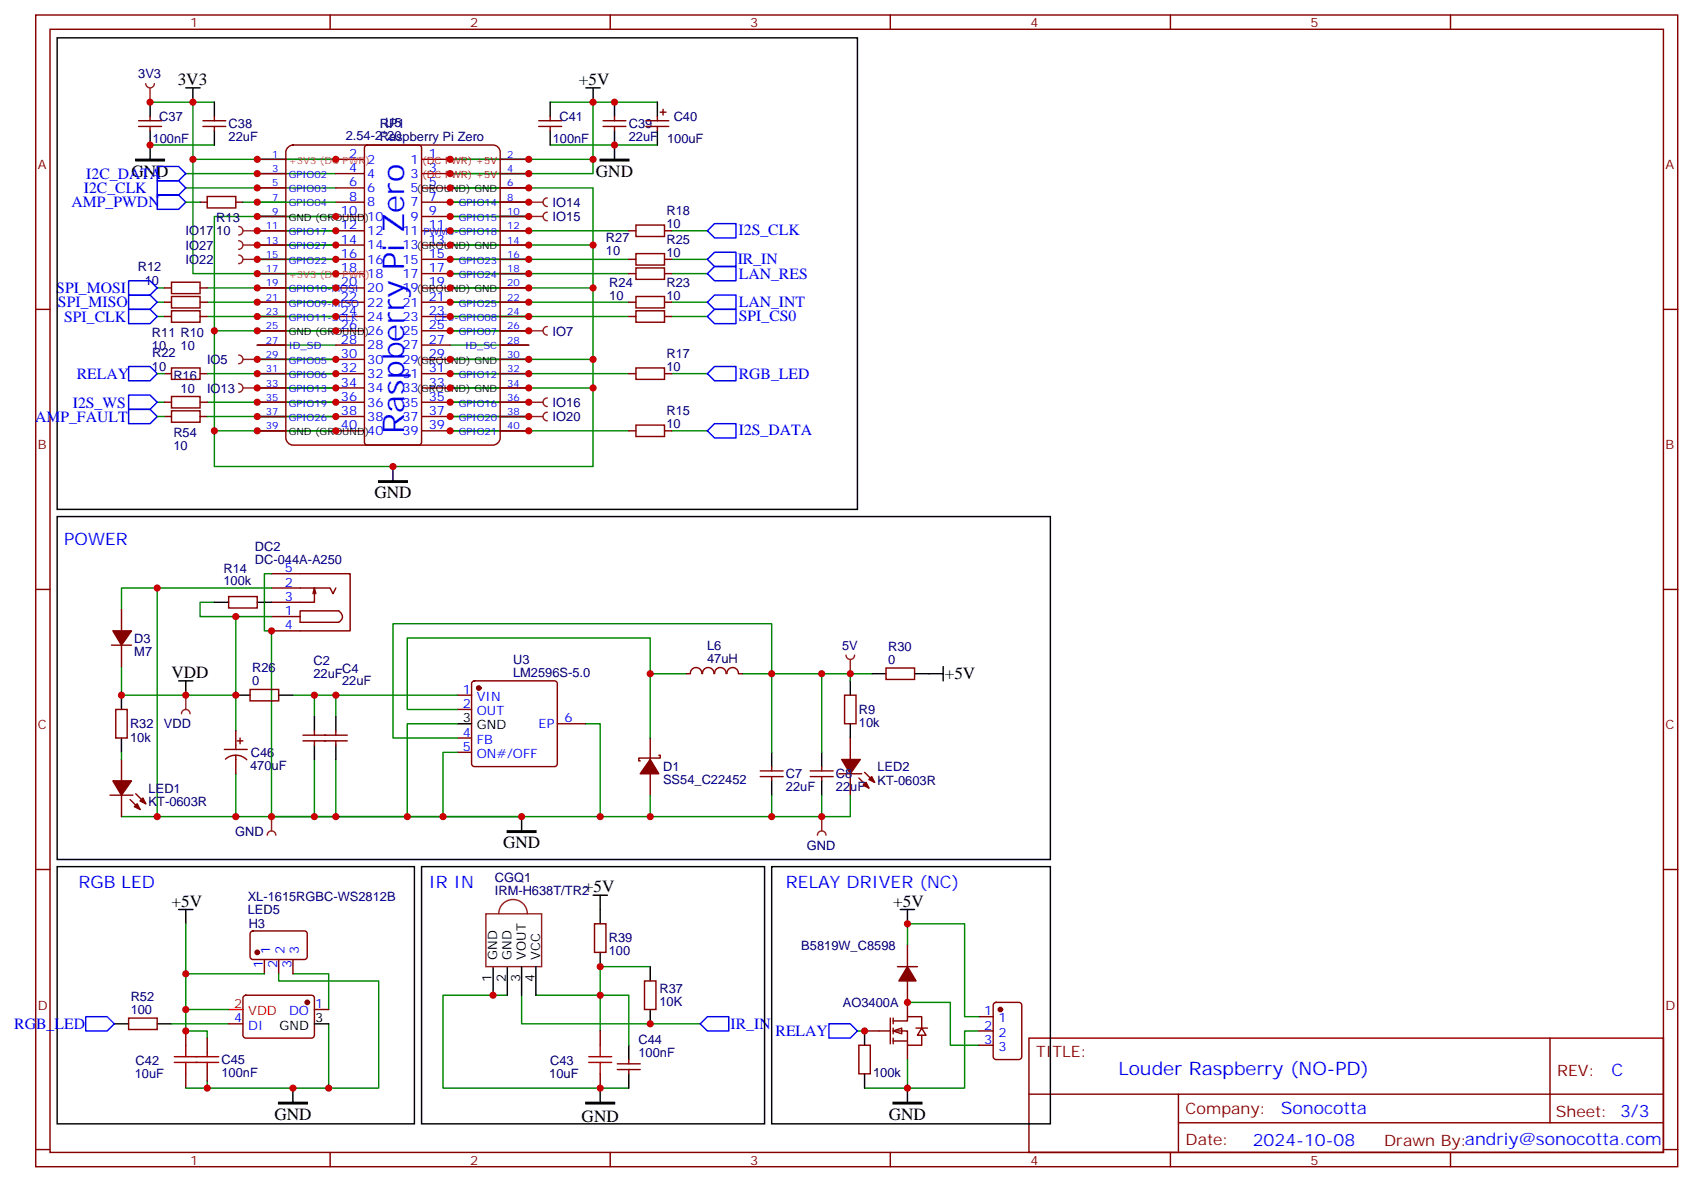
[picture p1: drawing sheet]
<svg xmlns="http://www.w3.org/2000/svg" width="418mm" height="292mm" viewBox="0 0 418 292" stroke-linecap="round" stroke-linejoin="round" font-family="sans-serif">
<g fill="none" stroke="#870000" stroke-width=".35">
<path d="M8.8 3.7h405.4v284.3h-405.4zM12.3 7.2h398.3v277.3h-398.3zM81.5 3.7v3.5M150.6 3.7v3.5M219.8 3.7v3.5M288.9 3.7v3.5M358.1 3.7v3.5M34.2 31.2h5.7M34.2 29.8h5.7M37 28.8v1M37 31.2v1.1M50.1 31.2h5.6"/>
<path d="M50.1 29.8h5.6M52.9 28.8v1M52.9 31.2v1.1M63.5 39.3h7.1M71.1 36.3l1.2-.5h49.4a1.76 1.76 0 0 1 1.8 1.8v70.5a1.89 1.89 0 0 1-1.8 1.8h-49.4a1.89 1.89 0 0 1-1.7-1.8v-70.5v-.5zM82.9 39.3h7.1M90.2 36l.5-.2h12.7a.71 .71 0 0 1 .7 .7v72.7a.76 .76 0 0 1-.7 .7h-12.7a.76 .76 0 0 1-.7-.7v-72.7zM104.1 39.3h7M123.5 39.3h7M133 31.2h5.6M133 29.8h5.6M135.8 28.8v1"/>
<path d="M135.8 31.2v1.1M148.9 31.2h5.6M148.9 29.8h5.6M151.7 28.8v1M151.7 31.2v1.1M159.5 31.2h5.6M159.5 29.8h5.6M162.3 28.8v1M162.3 31.2v1.1M163 27.7h1.4M163.7 27v1.4M63.5 57h7.1"/>
<path d="M63.5 53.4h7.1M63.5 49.9h7.1M63.5 46.4h7.1M63.5 42.9h7.1M82.9 57h7.1M82.9 53.4h7.1M82.9 49.9h7.1M82.9 46.4h7.1M82.9 42.9h7.1M104.1 57h7M104.1 53.4h7M104.1 49.9h7"/>
<path d="M104.1 46.4h7M104.1 42.9h7M123.5 57h7M123.5 53.4h7M123.5 49.9h7M123.5 46.4h7M123.5 42.9h7M155.2 57h1.8M157 55.6h7v2.8h-7zM164 57h1.8M8.8 76.4h3.5M40.6 78.1h1.7"/>
<path d="M40.6 74.6h1.7M40.6 71.1h1.7M42.3 76.7h7.1v2.9h-7.1zM42.3 73.2h7.1v2.8h-7.1zM42.3 69.7h7.1v2.8h-7.1zM49.4 78.1h1.8M49.4 74.6h1.8M49.4 71.1h1.8M63.5 78.1h7.1M63.5 74.6h7.1M63.5 71.1h7.1M63.5 67.6h7.1"/>
<path d="M63.5 64h7.1M63.5 60.5h7.1M82.9 78.1h7.1M82.9 74.6h7.1M82.9 71.1h7.1M82.9 67.6h7.1M82.9 64h7.1M82.9 60.5h7.1M104.1 78.1h7M104.1 74.6h7M104.1 71.1h7M104.1 67.6h7"/>
<path d="M104.1 64h7M104.1 60.5h7M123.5 78.1h7M123.5 74.6h7M123.5 71.1h7M123.5 67.6h7M123.5 64h7M123.5 60.5h7M155.2 78.1h1.8M155.2 74.6h1.8M155.2 67.6h1.8M155.2 64h1.8"/>
<path d="M157 76.7h7v2.9h-7zM157 73.2h7v2.8h-7zM157 66.1h7v2.9h-7zM157 62.6h7v2.8h-7zM164 78.1h1.8M164 74.6h1.8M164 67.6h1.8M164 64h1.8M410.6 76.4h3.6M40.6 99.3h1.7M42.3 97.9h7.1v2.8h-7.1zM49.4 99.3h1.8"/>
<path d="M63.5 99.3h7.1M63.5 95.8h7.1M63.5 92.3h7.1M63.5 88.7h7.1M63.5 85.2h7.1M63.5 81.7h7.1M82.9 99.3h7.1M82.9 95.8h7.1M82.9 92.3h7.1M82.9 88.7h7.1M82.9 85.2h7.1M82.9 81.7h7.1"/>
<path d="M104.1 99.3h7M104.1 95.8h7M104.1 92.3h7M104.1 88.7h7M104.1 85.2h7M104.1 81.7h7M123.5 99.3h7M123.5 95.8h7M123.5 92.3h7M123.5 88.7h7M123.5 85.2h7M123.5 81.7h7"/>
<path d="M155.2 92.3h1.8M157 90.8h7v2.9h-7zM164 92.3h1.8M63.5 106.4h7.1M63.5 102.8h7.1M82.9 106.4h7.1M82.9 102.8h7.1M104.1 106.4h7M104.1 102.8h7M123.5 106.4h7M123.5 102.8h7M155.2 106.4h1.8"/>
<path d="M157 105h7v2.8h-7zM164 106.4h1.8M8.8 145.5h3.5M410.6 145.5h3.6M8.8 214.7h3.5M410.6 214.7h3.6M62 230l.4-.2h12.7a.71 .71 0 0 1 .7 .7v5.7a.76 .76 0 0 1-.7 .7h-12.7a.76 .76 0 0 1-.7-.7v-5.7zM65.3 236.9v3.5M68.8 236.9v3.5M72.3 236.9v3.5M146.8 228.1h2.8v7h-2.8zM31.7 251.4h7.1v2.8h-7.1z"/>
<path d="M45.9 254.5v3.6M51.2 256.3v3.5M56.4 252.8h3.6M60.2 245.9l.5-.2h16.2a.71 .71 0 0 1 .7 .7v9.2a.76 .76 0 0 1-.7 .7h-16.2a.76 .76 0 0 1-.7-.7v-9.2zM77.6 249.2h3.5M148.2 254.5v3.6M159.1 242.2h2.8v7h-2.8zM254 256.3h156.6v28.2h-156.6zM382.6 256.3v20.9M45.9 265.1v3.5M51.2 263.3v3.6M148.2 265.1v3.5"/>
<path d="M152.4 262.6h5.6M152.4 264.1h5.6M155.2 261.6v1M155.2 264.1v1M254 270.1h156.5M290.9 277.2h119.6M290.9 270.1v14.2M8.8 283.8h3.5M81.5 284.5v3.5M150.6 284.5v3.5M219.8 284.5v3.5M288.9 284.5v3.5"/>
<path d="M358.1 284.5v3.5M410.6 283.8h3.6"/>
</g>
<g fill="none" stroke="#008700" stroke-width=".35">
<path d="M37 35.8h15.9M37 25.2h15.9M47.6 39.3v28.3h35.3h-19.4M47.6 25.2v14.1h35.3h-19.4M111.1 39.3h35.3M135.8 35.8h26.5M135.8 25.2h26.5M146.4 25.2v17.7h-35.3h19.4M45.9 42.9h37M45.9 46.4h37M63.5 53.4h19.4h-30v28.3h30h-19.4M63.5 57h19.4"/>
<path d="M111.1 49.9h19.4M111.1 53.4h19.4M111.1 57h44.1M130.5 46.4h-19.4h35.3v14.1M165.8 57h8.8M38.8 71.1h1.8M38.8 74.6h1.8M38.8 78.1h1.8M51.2 71.1h31.7M51.2 74.6h31.7M51.2 78.1h31.7M63.5 60.5h19.4"/>
<path d="M63.5 64h19.4M111.1 64h44.1M111.1 67.6h44.1M111.1 74.6h44.1M111.1 78.1h44.1M130.5 60.5h-19.4h35.3v10.6M130.5 71.1h-19.4h35.3v17.6M165.8 64h8.8M165.8 67.6h8.8M165.8 74.6h8.8M165.8 78.1h8.8M38.8 99.3h1.8"/>
<path d="M51.2 99.3h31.7M52.9 81.7v24.7h30h-19.4M63.5 85.2h19.4M63.5 88.7h19.4M63.5 92.3h19.4M63.5 95.8h19.4M111.1 81.7h19.4M111.1 85.2h19.4M111.1 92.3h44.1M111.1 99.3h19.4M130.5 88.7h-19.4h35.3v7.1M130.5 95.8h-19.4h35.3v19.4h-93.5v-8.8"/>
<path d="M165.8 92.3h8.8M63.5 102.8h19.4M111.1 102.8h19.4M111.1 106.4h44.1M165.8 106.4h8.8M45.9 228.1v12.3h19.4M160.5 238.7h-12.3v15.8M42.3 252.8h14.1M45.9 240.4v14.1h5.3v1.8M45.9 249.2h10.5M68.8 240.4v1.8h24.7v26.4h-47.6M72.3 240.4h8.8v8.8"/>
<path d="M81.1 252.8v15.8M125.2 245.7h-15.8v22.9h45.8M128.8 245.7v7.1h44.1M132.3 245.7h22.9v12.4M51.2 266.9v1.7"/>
</g>
<path d="M33.5 39.3h7.1v.4h-7.1zM148.2 39.3h7v.4h-7zM93.5 118.7h7v.4h-7zM68.8 272.2h7v.3h-7zM144.6 272.2h7.1v.3h-7.1z" fill="#000" stroke="#000" stroke-width=".35"/>
<g fill="none" stroke="#000" stroke-width=".35">
<path d="M14.1 9.3h197.6v116.5h-197.6zM37 25.2v3.6M37 32.3v7M45.9 21.7h3.5M47.6 21.7v3.5M52.9 25.2v3.6M52.9 32.3v3.5M135.8 25.2v3.6M135.8 32.3v3.5M144.6 21.7h3.6M146.4 21.7v3.5M151.7 25.2v3.6"/>
<path d="M151.7 32.3v7M162.3 25.2v3.6M162.3 32.3v3.5M97 115.2v3.5M14.1 214h88.2v63.5h-88.2zM104.1 214h84.6v63.5h-84.6zM44.1 224.5h3.5M45.9 224.5v3.6M146.4 221h3.5M148.2 221v7.1M148.2 235.1v3.6M160.5 238.7v3.5"/>
<path d="M28.2 252.8h3.5M38.8 252.8h3.5M77.6 252.8h3.5M155.2 258.1v3.5M160.5 249.2v3.6M72.3 268.6v3.6M148.2 268.6v3.6M155.2 265.1v3.5"/>
</g>
<g fill="none" stroke="#00f" stroke-width=".35">
<path d="M38.8 48.2h5.3l1.8 1.7-1.8 1.8h-5.3zM38.8 44.6h5.3l1.8 1.8-1.8 1.8h-5.3zM38.8 41.1h5.3l1.8 1.8-1.8 1.7h-5.3zM174.6 57l1.8-1.8h5.3v3.5h-5.3zM31.7 69.3h5.3l1.8 1.8-1.8 1.7h-5.3zM31.7 76.4h5.3l1.8 1.7-1.8 1.8h-5.3zM31.7 72.8h5.3l1.8 1.8-1.8 1.8h-5.3zM174.6 64l1.8-1.7h5.3v3.5h-5.3zM174.6 78.1l1.8-1.7h5.3v3.5h-5.3zM174.6 67.6l1.8-1.8h5.3v3.5h-5.3zM174.6 74.6l1.8-1.8h5.3v3.6h-5.3zM31.7 97.5h5.3l1.8 1.8-1.8 1.8h-5.3z"/>
<path d="M174.6 92.3l1.8-1.8h5.3v3.5h-5.3zM174.6 106.4l1.8-1.8h5.3v3.5h-5.3zM21.2 251h5.3l1.7 1.8-1.7 1.7h-5.3zM172.9 252.8l1.7-1.8h5.3v3.5h-5.3z"/>
</g>
<path d="M45.9 258.1v2.8M51.2 259.8v1.1M148.2 258.1v2.8M43 262.3h11M43 260.9h11M45.9 262.3v2.8M51.2 262.3v1M145.3 262.3h5.7M145.3 260.9h5.7M148.2 262.3v2.8" fill="none" stroke="#a10000" stroke-width=".35"/>
<g fill="#870000" stroke="#870000" stroke-width=".35">
<circle cx="63.5" cy="235.1" r=".53"/>
<circle cx="75.8" cy="247.5" r=".53"/>
</g>
<path d="M56.4 249.2h3.6" fill="none" stroke="#f00" stroke-width=".35"/>
<g fill="#fff" stroke="#870000" stroke-width=".35">
<path d="M220.5 254.5l2.1-.7v1.4z"/>
<path d="M227.5 253.8l1.1 1.8h-2.1z"/>
</g>
<g fill="none" stroke="#870000" stroke-width=".35">
<path d="M49.4 49.9h1.8M51.2 48.5h7v2.8h-7zM58.2 49.9h1.8M40.6 92.3h1.7M42.3 90.8h7.1v2.9h-7.1zM49.4 92.3h1.8M40.6 102.8h1.7M42.3 101.4h7.1v2.8h-7.1zM49.4 102.8h1.8M221.5 238.7h5M224 233.4v5.3M212 258.1h2.8v7h-2.8z"/>
<path d="M213.4 254.5h6.4M219.8 251.4v6.3M220.5 252.1h3.5v-1.1h3.5v2.8M220.5 254.5h3.5v3.6h3.5v-2.5M220.5 257h3.5M220.5 251.4v1.4M220.5 253.8v1.4M220.5 256.3v1.4M224 242.2v8.8M224 258.1v3.5M226.1 253.8h2.9M241.7 254.5h3.5"/>
<path d="M241.7 251h3.5M241.7 258.1h3.5M245.4 247.7l.5-.2h5.6a.71 .71 0 0 1 .7 .7v12.7a.76 .76 0 0 1-.7 .7h-5.6a.76 .76 0 0 1-.7-.7v-12.7z"/>
</g>
<path d="M45.9 49.9h3.5M60 49.9h22.9M38.8 92.3h1.8M51.2 92.3h12.3M38.8 102.8h1.8M51.2 102.8h12.3M224 233.4v-5.3h14.1v22.9h3.6M211.7 254.5h1.7M224 247.5h10.6v10.6h7.1M241.7 254.5h-3.6v14.1h-14.1M213.4 268.6h10.6M224 261.6v7" fill="none" stroke="#008700" stroke-width=".35"/>
<path d="M190.5 214h68.8v63.5h-68.8zM222.2 224.5h3.6M224 224.5v3.6M213.4 254.5v3.6M213.4 265.1v3.5M224 268.6v3.6" fill="none" stroke="#000" stroke-width=".35"/>
<g fill="#870000" stroke="#870000" stroke-width=".35">
<path d="M224 238.7l2.1 3.5h-4.2z"/>
<circle cx="246.9" cy="249.2" r=".53"/>
</g>
<path d="M220.5 272.2h7v.3h-7z" fill="#000" stroke="#000" stroke-width=".35"/>
<path d="M31.7 90.5h5.3l1.8 1.8-1.8 1.7h-5.3zM31.7 101.1h5.3l1.8 1.7-1.8 1.8h-5.3zM204.6 252.8h5.3l1.8 1.7-1.8 1.8h-5.3z" fill="none" stroke="#00f" stroke-width=".35"/>
<path d="M58.9 94.7a1.06 1.06 0 0 1 1.1 1.1 1.06 1.06 0 0 1-1.1 1M60 95.8h3.5" fill="none" stroke="#8c2424" stroke-width=".35"/>
<circle cx="63.5" cy="95.8" r=".18" fill="#8c2424"/>
<path d="M58.9 63a1.06 1.06 0 0 1 1.1 1 1.06 1.06 0 0 1-1.1 1.1M60 64h3.5" fill="none" stroke="#8c2424" stroke-width=".35"/>
<circle cx="63.5" cy="64" r=".18" fill="#8c2424"/>
<path d="M58.9 59.4a1.06 1.06 0 0 1 1.1 1.1 1.06 1.06 0 0 1-1.1 1.1M60 60.5h3.5" fill="none" stroke="#8c2424" stroke-width=".35"/>
<circle cx="63.5" cy="60.5" r=".18" fill="#8c2424"/>
<path d="M58.9 55.9a1.06 1.06 0 0 1 1.1 1.1 1.06 1.06 0 0 1-1.1 1M60 57h3.5" fill="none" stroke="#8c2424" stroke-width=".35"/>
<circle cx="63.5" cy="57" r=".18" fill="#8c2424"/>
<path d="M130.5 102.8h3.6M135.1 101.8a1.06 1.06 0 0 0-1 1 1.06 1.06 0 0 0 1 1.1" fill="none" stroke="#8c2424" stroke-width=".35"/>
<circle cx="130.5" cy="102.8" r=".18" fill="#8c2424"/>
<path d="M130.5 81.7h3.6M135.1 80.6a1.06 1.06 0 0 0-1 1.1 1.06 1.06 0 0 0 1 1" fill="none" stroke="#8c2424" stroke-width=".35"/>
<circle cx="130.5" cy="81.7" r=".18" fill="#8c2424"/>
<path d="M121.7 238.7v7M125.2 238.7v7M128.8 238.7v7M132.3 238.7v7" fill="none" stroke="#000" stroke-width=".35"/>
<path d="M44.8 176.2a1.06 1.06 0 0 1 1.1-1 1.06 1.06 0 0 1 1 1M45.9 171.6v3.6M119.9 225.6h13.8v13.1h-13.8zM123.1 225.6a3.5 3.5 0 0 1 3.5-3.5 3.5 3.5 0 0 1 3.6 3.5" fill="none" stroke="#8c2424" stroke-width=".35"/>
<circle cx="45.9" cy="171.6" r=".18" fill="#8c2424"/>
<path d="M52.9 148.7h-3.5v3.5h8.8" fill="none" stroke="#008700" stroke-width=".35"/>
<path d="M67 141.6h19.4v14.2h-19.4M67 145.2h14.5l.7 1.4 .7-1.4M67 152.2h7.1M74.1 150.8l9.6 .1a1.6 1.6 0 0 1 .6 2.1l-.7 .6h-9.5zM77.6 145.2v3.5h-10.6M77.6 145.2l-.3 1.4M77.6 145.2l.4 1.4" fill="none" stroke="#870000" stroke-width=".35"/>
<path d="M66 206.2a1.06 1.06 0 0 1 1-1.1 1.06 1.06 0 0 1 1.1 1.1M67 201.6v3.5" fill="none" stroke="#8c2424" stroke-width=".35"/>
<circle cx="67" cy="201.6" r=".18" fill="#8c2424"/>
<g fill="none" stroke="#008700" stroke-width=".35">
<path d="M38.8 145.2h-8.8v5.3M67 145.2h-28.2v56.4h-8.8M67 152.2h-8.8v19.4M67 141.6h-1.7v14.2h1.7v45.8h61.8M30 164.6v7h28.2M58.2 171.6v8.8M72.3 171.6h40.6M77.6 171.6v5.3M82.9 171.6v5.3M112.9 178.7h-12.4v22.9M112.9 175.2h-12.4v-17.7h60v24.7M144.6 178.7h3.6v22.9h-19.4"/>
<path d="M202.8 166.3h-12.3v19.4M209.9 166.3h-7.1v19.4M215.2 166.3h-5.3v1.8M30 185.7v1.8M58.2 191v10.6M77.6 187.5v14.1M82.9 187.5v14.1M112.9 185.7h-3.5v15.9M160.5 196.3v5.3h-12.3M190.5 196.3v5.3h-30M202.8 196.3v5.3h-12.3M209.9 196.3v5.3h-7.1"/>
<path d="M38.8 201.6h90"/>
</g>
<g fill="none" stroke="#870000" stroke-width=".35">
<path d="M27.5 159.3h5M30 150.5v5.3M30 159.3v5.3M56.4 147.3h7.1v2.8h-7.1zM28.6 175.2h2.8v7h-2.8zM61.7 170.2h7.1v2.8h-7.1zM112.9 171.6h3.5M112.9 175.2h3.5M116.7 168.3l.4-.2h19.8a.71 .71 0 0 1 .7 .7v19.8a.76 .76 0 0 1-.7 .7h-19.8a.76 .76 0 0 1-.7-.7v-19.8zM137.6 178.7h7M208.5 171.6h2.8v7.1h-2.8zM218.7 164.9h7.1v2.8h-7.1z"/>
<path d="M27.2 196.3h5.6M30 187.5v5.3M30 196.3v5.3M32.1 197.4l2.5 2.4M33.5 196l2.5 2.4M55.4 185h5.6M55.7 187.4a3.8 3.8 0 0 1 5.2 .2M58.2 180.4v4.6M58.2 186.4v4.6M58.6 182.9h1.4M59.3 182.2v1.4M74.8 182.9h10.9"/>
<path d="M74.8 181.5h10.9M77.6 180.4v1.1M77.6 182.9v1.1M82.9 180.4v1.1M82.9 182.9v1.1M112.9 182.2h3.5M112.9 185.7h3.5M160.5 182.2v5.3M160.5 191v5.3M162.6 186.4h.4v.7h-5.3v.8h.3M187.7 191.7h5.6M187.7 190.3h5.6"/>
<path d="M190.5 189.3v1M190.5 191.7v1.1M200 191.7h5.7M200 190.3h5.7M202.8 189.3v1M202.8 191.7v1.1M207.1 191h5.6M209.9 182.2v5.3M209.9 191v5.3M212 192.1l2.5 2.5M213.4 190.7l2.5 2.4"/>
</g>
<g fill="#870000" stroke="#870000" stroke-width=".35">
<path d="M27.9 155.8h4.6l-2.5 3.5z"/>
<path d="M160.5 187.5l2.1 3.5h-4.6z"/>
<path d="M213.1 193.9l.7-.8 .7 1.5z"/>
<path d="M214.5 192.4l.7-.7 .7 1.4z"/>
<path d="M207.8 187.5h4.6l-2.5 3.5z"/>
<path d="M33.2 199.1l.7-.7 .7 1.4z"/>
<path d="M35.3 197l.7 1.4-1.4-.7z"/>
<path d="M27.9 192.8h4.6l-2.5 3.5z"/>
<circle cx="118.2" cy="169.9" r=".53"/>
</g>
<g fill="none" stroke="#000" stroke-width=".35">
<path d="M14.1 127.5h245.2v84.7h-245.2zM52.9 148.7h3.5M63.5 148.7h3.5M30 171.6v3.6M44.1 168.1h3.5M45.9 168.1v3.5M58.2 171.6h3.5M68.8 171.6h3.5M77.6 176.9v3.5M82.9 176.9v3.5M112.9 178.7h3.5M209.9 168.1v3.5"/>
<path d="M209.9 178.7v3.5M215.2 166.3h3.5M225.8 166.3h7M232.8 164.6v3.5M30 182.2v3.5M77.6 184v3.5M82.9 184v3.5M190.5 185.7v3.6M190.5 192.8v3.5M202.8 185.7v3.6M202.8 192.8v3.5M128.8 201.6v3.5"/>
</g>
<path d="M125.2 205.1h7.1v.4h-7.1z" fill="#000" stroke="#000" stroke-width=".35"/>
<path d="M208.8 161.7a1.06 1.06 0 0 0 1.1 1.1 1.06 1.06 0 0 0 1.1-1.1M209.9 162.8v3.5" fill="none" stroke="#8c2424" stroke-width=".35"/>
<circle cx="209.9" cy="166.3" r=".18" fill="#8c2424"/>
<path d="M201.8 206.2a1.06 1.06 0 0 1 1-1.1 1.06 1.06 0 0 1 1.1 1.1M202.8 201.6v3.5" fill="none" stroke="#8c2424" stroke-width=".35"/>
<circle cx="202.8" cy="201.6" r=".18" fill="#8c2424"/>
<path d="M169.3 166.3h1.1M170.4 166.3a1.41 1.41 0 0 1 1.4-1.5 1.41 1.41 0 0 1 1.4 1.5M173.4 166.3a1.41 1.41 0 0 1 1.4-1.5 1.41 1.41 0 0 1 1.4 1.5M176.4 166.3a1.41 1.41 0 0 1 1.4-1.5 1.41 1.41 0 0 1 1.4 1.5M179.5 166.3a1.41 1.41 0 0 1 1.4-1.5 1.41 1.41 0 0 1 1.4 1.5M182.4 166.3h1" fill="none" stroke="#870000" stroke-width=".35"/>
<path d="M160.5 166.3h8.8M183.4 166.3h7.1v-12.3h-93.5v28.2h15.9" fill="none" stroke="#008700" stroke-width=".35"/>
<path d="M36 20.6a1.06 1.06 0 0 0 1 1.1 1.06 1.06 0 0 0 1.1-1.1M37 21.7v3.5" fill="none" stroke="#8c2424" stroke-width=".35"/>
<circle cx="37" cy="25.2" r=".18" fill="#8c2424"/>
<path d="M130.5 99.3h3.6M135.1 98.2a1.06 1.06 0 0 0-1 1.1 1.06 1.06 0 0 0 1 1.1" fill="none" stroke="#8c2424" stroke-width=".35"/>
<circle cx="130.5" cy="99.3" r=".18" fill="#8c2424"/>
<path d="M130.5 49.9h3.6M135.1 48.9a1.06 1.06 0 0 0-1 1 1.06 1.06 0 0 0 1 1.1" fill="none" stroke="#8c2424" stroke-width=".35"/>
<circle cx="130.5" cy="49.9" r=".18" fill="#8c2424"/>
<path d="M130.5 53.4h3.6M135.1 52.4a1.06 1.06 0 0 0-1 1 1.06 1.06 0 0 0 1 1.1" fill="none" stroke="#8c2424" stroke-width=".35"/>
<circle cx="130.5" cy="53.4" r=".18" fill="#8c2424"/>
<path d="M58.9 87.7a1.06 1.06 0 0 1 1.1 1 1.06 1.06 0 0 1-1.1 1.1M60 88.7h3.5" fill="none" stroke="#8c2424" stroke-width=".35"/>
<circle cx="63.5" cy="88.7" r=".18" fill="#8c2424"/>
<g fill="#c00">
<circle cx="111.1" cy="39.3" r=".88"/>
<circle cx="111.1" cy="42.9" r=".88"/>
<circle cx="111.1" cy="46.4" r=".88"/>
<circle cx="111.1" cy="49.9" r=".88"/>
<circle cx="111.1" cy="53.4" r=".88"/>
<circle cx="111.1" cy="57" r=".88"/>
<circle cx="111.1" cy="60.5" r=".88"/>
<circle cx="111.1" cy="64" r=".88"/>
<circle cx="111.1" cy="67.6" r=".88"/>
<circle cx="111.1" cy="71.1" r=".88"/>
<circle cx="111.1" cy="74.6" r=".88"/>
<circle cx="111.1" cy="78.1" r=".88"/>
<circle cx="111.1" cy="81.7" r=".88"/>
<circle cx="111.1" cy="88.7" r=".88"/>
<circle cx="111.1" cy="92.3" r=".88"/>
<circle cx="111.1" cy="95.8" r=".88"/>
<circle cx="111.1" cy="99.3" r=".88"/>
<circle cx="111.1" cy="102.8" r=".88"/>
<circle cx="111.1" cy="106.4" r=".88"/>
<circle cx="82.9" cy="39.3" r=".88"/>
<circle cx="82.9" cy="57" r=".88"/>
<circle cx="82.9" cy="60.5" r=".88"/>
<circle cx="82.9" cy="64" r=".88"/>
<circle cx="82.9" cy="67.6" r=".88"/>
<circle cx="82.9" cy="71.1" r=".88"/>
<circle cx="82.9" cy="74.6" r=".88"/>
<circle cx="82.9" cy="78.1" r=".88"/>
<circle cx="82.9" cy="53.4" r=".88"/>
<circle cx="82.9" cy="81.7" r=".88"/>
<circle cx="82.9" cy="88.7" r=".88"/>
<circle cx="82.9" cy="92.3" r=".88"/>
<circle cx="82.9" cy="95.8" r=".88"/>
<circle cx="82.9" cy="99.3" r=".88"/>
<circle cx="82.9" cy="102.8" r=".88"/>
<circle cx="82.9" cy="106.4" r=".88"/>
<circle cx="130.5" cy="39.3" r=".88"/>
<circle cx="130.5" cy="42.9" r=".88"/>
<circle cx="130.5" cy="46.4" r=".88"/>
<circle cx="130.5" cy="49.9" r=".88"/>
<circle cx="130.5" cy="53.4" r=".88"/>
<circle cx="130.5" cy="57" r=".88"/>
<circle cx="130.5" cy="60.5" r=".88"/>
<circle cx="130.5" cy="64" r=".88"/>
<circle cx="130.5" cy="67.6" r=".88"/>
<circle cx="130.5" cy="71.1" r=".88"/>
<circle cx="130.5" cy="74.6" r=".88"/>
<circle cx="130.5" cy="78.1" r=".88"/>
<circle cx="130.5" cy="81.7" r=".88"/>
<circle cx="130.5" cy="88.7" r=".88"/>
<circle cx="130.5" cy="92.3" r=".88"/>
<circle cx="130.5" cy="95.8" r=".88"/>
<circle cx="130.5" cy="99.3" r=".88"/>
<circle cx="130.5" cy="102.8" r=".88"/>
<circle cx="130.5" cy="106.4" r=".88"/>
<circle cx="63.5" cy="39.3" r=".88"/>
<circle cx="63.5" cy="53.4" r=".88"/>
<circle cx="63.5" cy="57" r=".88"/>
<circle cx="63.5" cy="60.5" r=".88"/>
<circle cx="63.5" cy="64" r=".88"/>
<circle cx="63.5" cy="67.6" r=".88"/>
<circle cx="63.5" cy="71.1" r=".88"/>
<circle cx="63.5" cy="74.6" r=".88"/>
<circle cx="63.5" cy="78.1" r=".88"/>
<circle cx="63.5" cy="81.7" r=".88"/>
<circle cx="63.5" cy="88.7" r=".88"/>
<circle cx="63.5" cy="92.3" r=".88"/>
<circle cx="63.5" cy="95.8" r=".88"/>
<circle cx="63.5" cy="99.3" r=".88"/>
<circle cx="63.5" cy="102.8" r=".88"/>
<circle cx="63.5" cy="106.4" r=".88"/>
<circle cx="37" cy="35.8" r=".88"/>
<circle cx="47.6" cy="25.2" r=".88"/>
<circle cx="151.7" cy="25.2" r=".88"/>
<circle cx="151.7" cy="35.8" r=".88"/>
<circle cx="146.4" cy="25.2" r=".88"/>
<circle cx="146.4" cy="39.3" r=".88"/>
<circle cx="47.6" cy="39.3" r=".88"/>
<circle cx="146.4" cy="60.5" r=".88"/>
<circle cx="146.4" cy="71.1" r=".88"/>
<circle cx="146.4" cy="88.7" r=".88"/>
<circle cx="146.4" cy="95.8" r=".88"/>
<circle cx="52.9" cy="106.4" r=".88"/>
<circle cx="52.9" cy="81.7" r=".88"/>
<circle cx="81.1" cy="268.6" r=".88"/>
<circle cx="45.9" cy="254.5" r=".88"/>
<circle cx="45.9" cy="249.2" r=".88"/>
<circle cx="45.9" cy="240.4" r=".88"/>
<circle cx="51.2" cy="268.6" r=".88"/>
<circle cx="72.3" cy="268.6" r=".88"/>
<circle cx="148.2" cy="268.6" r=".88"/>
<circle cx="148.2" cy="238.7" r=".88"/>
<circle cx="160.5" cy="252.8" r=".88"/>
<circle cx="148.2" cy="245.7" r=".88"/>
<circle cx="213.4" cy="254.5" r=".88"/>
<circle cx="224" cy="247.5" r=".88"/>
<circle cx="224" cy="228.1" r=".88"/>
<circle cx="224" cy="268.6" r=".88"/>
<circle cx="97" cy="115.2" r=".88"/>
<circle cx="63.5" cy="49.9" r=".88"/>
<circle cx="63.5" cy="42.9" r=".88"/>
<circle cx="63.5" cy="46.4" r=".88"/>
<circle cx="121.7" cy="245.7" r=".88"/>
<circle cx="67" cy="155.8" r=".88"/>
<circle cx="38.8" cy="145.2" r=".88"/>
<circle cx="58.2" cy="201.6" r=".88"/>
<circle cx="45.9" cy="171.6" r=".88"/>
<circle cx="67" cy="201.6" r=".88"/>
<circle cx="82.9" cy="171.6" r=".88"/>
<circle cx="77.6" cy="201.6" r=".88"/>
<circle cx="82.9" cy="201.6" r=".88"/>
<circle cx="148.2" cy="201.6" r=".88"/>
<circle cx="128.8" cy="201.6" r=".88"/>
<circle cx="109.4" cy="201.6" r=".88"/>
<circle cx="100.5" cy="201.6" r=".88"/>
<circle cx="160.5" cy="201.6" r=".88"/>
<circle cx="190.5" cy="201.6" r=".88"/>
<circle cx="202.8" cy="201.6" r=".88"/>
<circle cx="209.9" cy="166.3" r=".88"/>
<circle cx="202.8" cy="166.3" r=".88"/>
<circle cx="58.2" cy="171.6" r=".88"/>
<circle cx="58.2" cy="152.2" r=".88"/>
<circle cx="77.6" cy="171.6" r=".88"/>
<circle cx="30" cy="171.6" r=".88"/>
<circle cx="38.8" cy="201.6" r=".88"/>
<circle cx="160.5" cy="166.3" r=".88"/>
<circle cx="190.5" cy="166.3" r=".88"/>
<circle cx="37" cy="25.2" r=".88"/>
</g>
<text font-size="7.4" fill="#00f" x="99.8" y="107.1" transform="rotate(-90 99.8 107.1)">Raspberry Pi Zero</text>
<text font-size="4.6" fill="#00f" x="276.1" y="265.3">Louder Raspberry (NO-PD)</text>
<g font-size="4.2">
<text x="43.9" y="21">3V3</text>
<text x="142.9" y="21">+5V</text>
<text x="32.5" y="43.7">GND</text>
<text x="147.1" y="43.7">GND</text>
<text x="92.4" y="123">GND</text>
<text x="42.3" y="167.4">VDD</text>
<text x="233.2" y="167.7">+5V</text>
<text x="124.2" y="209.4">GND</text>
<text x="144.2" y="220.3">+5V</text>
<text x="42.3" y="223.8">+5V</text>
<text x="220.5" y="223.8">+5V</text>
<text x="67.7" y="276.5">GND</text>
<text x="143.6" y="277.1">GND</text>
<text x="219.4" y="276.6">GND</text>
</g>
<g font-size="4.2" fill="#00f">
<text x="15.9" y="134.6">POWER</text>
<text x="19.4" y="219.3">RGB LED</text>
<text x="105.8" y="219.3">IR IN</text>
<text x="194" y="219.3">RELAY DRIVER (NC)</text>
<text x="397.8" y="265.6">C</text>
<text x="316.2" y="275.1">Sonocotta</text>
<text x="309.3" y="282.9">2024-10-08</text>
</g>
<g font-size="3.9" fill="#00f">
<text x="20.7" y="47.6">I2C_CLK</text>
<text x="21.3" y="44.1">I2C_DATA</text>
<text x="17.6" y="51.1">AMP_PWDN</text>
<text x="182.3" y="58.1">I2S_CLK</text>
<text x="182.1" y="65.3">IR_IN</text>
<text x="182.4" y="68.8">LAN_RES</text>
<text x="13.9" y="72.4">SPI_MOSI</text>
<text x="14.3" y="75.9">SPI_MISO</text>
<text x="182.4" y="75.9">LAN_INT</text>
<text x="15.8" y="79.4">SPI_CLK</text>
<text x="182.4" y="79.4">SPI_CS0</text>
<text x="18.9" y="93.6">RELAY</text>
<text x="182.4" y="93.5">RGB_LED</text>
<text x="18" y="100.7">I2S_WS</text>
<text x="8.7" y="104.1">AMP_FAULT</text>
<text x="182.4" y="107.4">I2S_DATA</text>
<text x="3.5" y="254">RGB_LED</text>
<text x="180.3" y="254">IR_IN</text>
<text x="191.4" y="255.7">RELAY</text>
</g>
<g font-size="3.9" fill="#800">
<text x="255.8" y="260.9">TITLE:</text>
<text x="384.4" y="265.6">REV:</text>
<text x="292.7" y="275.1">Company:</text>
<text x="384" y="275.7">Sheet: 3/3</text>
<text x="292.7" y="282.8">Date:</text>
<text x="341.7" y="282.8">Drawn By:andriy@sonocotta.com</text>
</g>
<g font-size="3.2" fill="#800">
<text x="46.9" y="6.7">1</text>
<text x="116.1" y="6.7">2</text>
<text x="185.2" y="6.7">3</text>
<text x="254.4" y="6.7">4</text>
<text x="323.5" y="6.7">5</text>
<text x="9.3" y="41.8">A</text>
<text x="411.2" y="41.8">A</text>
<text x="9.3" y="110.9">B</text>
<text x="411.2" y="110.9">B</text>
<text x="9.3" y="180.1">C</text>
<text x="411.2" y="180.1">C</text>
<text x="9.3" y="249.2">D</text>
<text x="411.2" y="249.2">D</text>
<text x="46.9" y="287.5">1</text>
<text x="116.1" y="287.5">2</text>
<text x="185.2" y="287.5">3</text>
<text x="254.4" y="287.5">4</text>
<text x="323.5" y="287.5">5</text>
</g>
<g font-size="3.2" fill="#000080">
<text x="34.1" y="19.3">3V3</text>
<text x="39.3" y="29.9">C37</text>
<text x="138.1" y="29.9">C41</text>
<text x="166.3" y="29.9">C40</text>
<text x="37.7" y="35.2">100nF</text>
<text x="56.4" y="34.9">22uF</text>
<text x="56.4" y="31.7">C38</text>
<text x="85.4" y="34.6">2.54-2*20</text>
<text x="93.8" y="34.7">Raspberry Pi Zero</text>
<text x="93.8" y="31.6">RP1</text>
<text x="95.1" y="31.4">U5</text>
<text x="136.4" y="35.2">100nF</text>
<text x="155.2" y="34.9">22uF</text>
<text x="155.2" y="31.7">C39</text>
<text x="164.7" y="35.2">100uF</text>
<text x="136.4" y="51.1">IO14</text>
<text x="164.5" y="53.1">R18</text>
<text x="45.8" y="58.1">IO17</text>
<text x="53.4" y="58.1">10</text>
<text x="53.4" y="54.9">R13</text>
<text x="136.4" y="54.6">IO15</text>
<text x="149.6" y="59.9">R27</text>
<text x="164.5" y="56.3">10</text>
<text x="45.8" y="65.2">IO22</text>
<text x="45.8" y="61.6">IO27</text>
<text x="149.6" y="63">10</text>
<text x="164.5" y="63.4">10</text>
<text x="164.5" y="60.2">R25</text>
<text x="34" y="66.9">R12</text>
<text x="35.7" y="70.4">10</text>
<text x="150.4" y="70.8">R24</text>
<text x="164.5" y="70.8">R23</text>
<text x="150.4" y="74">10</text>
<text x="164.5" y="74">10</text>
<text x="37.5" y="83.1">R11 R10</text>
<text x="136.4" y="82.8">IO7</text>
<text x="37.5" y="86.3">10</text>
<text x="37.5" y="88.1">R22</text>
<text x="44.6" y="86.3">10</text>
<text x="51.1" y="89.9">IO5</text>
<text x="164.5" y="88.4">R17</text>
<text x="37.5" y="91.6">10</text>
<text x="42.8" y="93.7">R16</text>
<text x="164.5" y="91.6">10</text>
<text x="44.6" y="96.9">10</text>
<text x="51.1" y="96.9">IO13</text>
<text x="136.4" y="100.5">IO16</text>
<text x="42.8" y="107.9">R54</text>
<text x="136.4" y="104">IO20</text>
<text x="164.5" y="105.7">10</text>
<text x="164.5" y="102.5">R15</text>
<text x="42.8" y="111">10</text>
<text x="62.9" y="136.1">DC2</text>
<text x="55.2" y="141.4">R14</text>
<text x="62.9" y="139.2">DC-044A-A250</text>
<text x="55.2" y="144.5">100k</text>
<text x="33.2" y="161.9">M7</text>
<text x="33.2" y="158.7">D3</text>
<text x="174.6" y="160.4">L6</text>
<text x="207.9" y="160.4">5V</text>
<text x="219.2" y="160.6">R30</text>
<text x="62.2" y="166">R26</text>
<text x="77.4" y="167.5">22uF</text>
<text x="77.4" y="164.3">C2</text>
<text x="84.4" y="166">C4</text>
<text x="126.7" y="167">LM2596S-5.0</text>
<text x="126.7" y="163.9">U3</text>
<text x="174.6" y="163.7">47uH</text>
<text x="219.2" y="163.9">0</text>
<text x="62.2" y="169.2">0</text>
<text x="84.4" y="169.2">22uF</text>
<text x="32.1" y="179.8">R32</text>
<text x="40.4" y="179.8">VDD</text>
<text x="212" y="179.6">10k</text>
<text x="212" y="176.3">R9</text>
<text x="32.1" y="183.1">10k</text>
<text x="61.7" y="190.1">470uF</text>
<text x="61.9" y="186.8">C46</text>
<text x="163.7" y="190.5">D1</text>
<text x="216.6" y="190.4">LED2</text>
<text x="36.7" y="195.7">LED1</text>
<text x="163.7" y="193.6">SS54_C22452</text>
<text x="194" y="195.4">22uF</text>
<text x="194" y="192.2">C7</text>
<text x="206.4" y="195.4">22uF</text>
<text x="206.4" y="192.2">C8</text>
<text x="216.6" y="193.7">KT-0603R</text>
<text x="36.7" y="199">KT-0603R</text>
<text x="58.1" y="206.3">GND</text>
<text x="199.2" y="209.8">GND</text>
<text x="122.2" y="221">IRM-H638T/TR2</text>
<text x="122.2" y="217.9">CGQ1</text>
<text x="61.2" y="222.5">XL-1615RGBC-WS2812B</text>
<text x="61.2" y="225.7">LED5</text>
<text x="61.4" y="229.2">H3</text>
<text x="150.3" y="232.7">R39</text>
<text x="150.3" y="235.8">100</text>
<text x="197.8" y="234.5">B5819W_C8598</text>
<text x="162.8" y="245.1">R37</text>
<text x="32.3" y="250.3">100</text>
<text x="32.3" y="247.1">R52</text>
<text x="162.8" y="248.3">10K</text>
<text x="208.1" y="248.6">AO3400A</text>
<text x="157.6" y="257.7">C44</text>
<text x="33.5" y="263">C42</text>
<text x="54.7" y="262.7">C45</text>
<text x="135.8" y="263">C43</text>
<text x="157.6" y="261">100nF</text>
<text x="33.3" y="266.3">10uF</text>
<text x="54.7" y="265.9">100nF</text>
<text x="135.6" y="266.3">10uF</text>
<text x="215.5" y="265.9">100k</text>
</g>
<g font-size="3.2" fill="#00f">
<text x="86.2" y="39">2</text>
<text x="90.7" y="40.4">2</text>
<text x="101.3" y="40.4">1</text>
<text x="105.8" y="39">1</text>
<text x="86.2" y="46">6</text>
<text x="86.2" y="42.5">4</text>
<text x="90.7" y="47.4">6</text>
<text x="90.7" y="43.9">4</text>
<text x="101.3" y="47.4">5</text>
<text x="101.3" y="43.9">3</text>
<text x="105.8" y="46">5</text>
<text x="105.8" y="42.5">3</text>
<text x="84.2" y="53.1">10</text>
<text x="86.2" y="49.6">8</text>
<text x="90.7" y="51">8</text>
<text x="101.3" y="51">7</text>
<text x="105.8" y="53.1">9</text>
<text x="105.8" y="49.6">7</text>
<text x="84.2" y="56.6">12</text>
<text x="90.7" y="58">12</text>
<text x="90.7" y="54.5">10</text>
<text x="99.3" y="58">11</text>
<text x="101.3" y="54.5">9</text>
<text x="105.8" y="56.6">11</text>
<text x="84.2" y="63.7">16</text>
<text x="84.2" y="60.1">14</text>
<text x="90.7" y="65.1">16</text>
<text x="90.7" y="61.6">14</text>
<text x="99.3" y="65.1">15</text>
<text x="99.3" y="61.6">13</text>
<text x="105.8" y="63.7">15</text>
<text x="105.8" y="60.1">13</text>
<text x="84.2" y="70.7">20</text>
<text x="84.2" y="67.2">18</text>
<text x="90.7" y="68.6">18</text>
<text x="99.3" y="68.6">17</text>
<text x="105.8" y="70.7">19</text>
<text x="105.8" y="67.2">17</text>
<text x="84.2" y="77.8">24</text>
<text x="84.2" y="74.3">22</text>
<text x="90.7" y="75.7">22</text>
<text x="90.7" y="72.1">20</text>
<text x="99.3" y="75.7">21</text>
<text x="99.3" y="72.1">19</text>
<text x="105.8" y="77.8">23</text>
<text x="105.8" y="74.3">21</text>
<text x="84.2" y="81.3">26</text>
<text x="90.7" y="82.7">26</text>
<text x="90.7" y="79.2">24</text>
<text x="99.3" y="82.7">25</text>
<text x="99.3" y="79.2">23</text>
<text x="105.8" y="81.3">25</text>
<text x="84.2" y="88.4">30</text>
<text x="84.2" y="84.8">28</text>
<text x="90.7" y="89.8">30</text>
<text x="90.7" y="86.3">28</text>
<text x="99.3" y="89.8">29</text>
<text x="99.3" y="86.3">27</text>
<text x="105.8" y="88.4">29</text>
<text x="105.8" y="84.8">27</text>
<text x="84.2" y="95.4">34</text>
<text x="84.2" y="91.9">32</text>
<text x="90.7" y="93.3">32</text>
<text x="99.3" y="93.3">31</text>
<text x="105.8" y="95.4">33</text>
<text x="105.8" y="91.9">31</text>
<text x="84.2" y="99">36</text>
<text x="90.7" y="100.4">36</text>
<text x="90.7" y="96.8">34</text>
<text x="99.3" y="100.4">35</text>
<text x="99.3" y="96.8">33</text>
<text x="105.8" y="99">35</text>
<text x="84.2" y="106">40</text>
<text x="84.2" y="102.5">38</text>
<text x="90.7" y="107.4">40</text>
<text x="90.7" y="103.9">38</text>
<text x="99.3" y="107.4">39</text>
<text x="99.3" y="103.9">37</text>
<text x="105.8" y="106">39</text>
<text x="105.8" y="102.5">37</text>
<text x="70.3" y="141.3">5</text>
<text x="70.3" y="148.3">3</text>
<text x="70.3" y="144.8">2</text>
<text x="70.3" y="155.4">4</text>
<text x="70.3" y="151.9">1</text>
<text x="114.2" y="171.3">1</text>
<text x="117.7" y="173">VIN</text>
<text x="114.2" y="174.8">2</text>
<text x="117.7" y="176.6">OUT</text>
<text x="133" y="179.7">EP</text>
<text x="139.3" y="178.3">6</text>
<text x="114.2" y="181.9">4</text>
<text x="114.2" y="185.4">5</text>
<text x="117.7" y="183.6">FB</text>
<text x="117.7" y="187.1">ON#/OFF</text>
<text x="64.9" y="239.1" transform="rotate(-90 64.9 239.1)">1</text>
<text x="66.7" y="235.6" transform="rotate(-90 66.7 235.6)">1</text>
<text x="68.4" y="239.1" transform="rotate(-90 68.4 239.1)">2</text>
<text x="70.2" y="235.6" transform="rotate(-90 70.2 235.6)">2</text>
<text x="72" y="239.1" transform="rotate(-90 72 239.1)">3</text>
<text x="73.7" y="235.6" transform="rotate(-90 73.7 235.6)">3</text>
<text x="71.4" y="250.6">DO</text>
<text x="77.8" y="248.9">1</text>
<text x="243" y="250.6">1</text>
<text x="57.8" y="252.4">4</text>
<text x="61.3" y="254.2">DI</text>
<text x="243" y="254.2">2</text>
<text x="243" y="257.7">3</text>
<text x="246.5" y="252.4">1</text>
<text x="246.5" y="255.9">2</text>
<text x="246.5" y="259.5">3</text>
</g>
<g font-size="3.2">
<text x="114.2" y="178.3">3</text>
<text x="117.7" y="180.1">GND</text>
<text x="122.8" y="236.9" transform="rotate(-90 122.8 236.9)">GND</text>
<text x="126.3" y="236.9" transform="rotate(-90 126.3 236.9)">GND</text>
<text x="129.8" y="236.9" transform="rotate(-90 129.8 236.9)">VOUT</text>
<text x="133.3" y="236.9" transform="rotate(-90 133.3 236.9)">VCC</text>
<text x="121.4" y="242.4" transform="rotate(-90 121.4 242.4)">1</text>
<text x="124.9" y="242.4" transform="rotate(-90 124.9 242.4)">2</text>
<text x="128.4" y="242.4" transform="rotate(-90 128.4 242.4)">3</text>
<text x="131.9" y="242.4" transform="rotate(-90 131.9 242.4)">4</text>
<text x="69" y="254.2">GND</text>
<text x="77.8" y="252.4">3</text>
</g>
<g font-size="3.2" fill="#f00">
<text x="57.8" y="248.9">2</text>
<text x="61.3" y="250.6">VDD</text>
</g>
<g font-size="2.5" fill="#00f">
<text x="67.2" y="39">1</text>
<text x="125.2" y="39">2</text>
<text x="67.2" y="42.5">3</text>
<text x="67.2" y="46">5</text>
<text x="71.3" y="43.9">GPIO02</text>
<text x="71.3" y="47.4">GPIO03</text>
<text x="125.2" y="42.5">4</text>
<text x="125.2" y="46">6</text>
<text x="67.2" y="49.6">7</text>
<text x="67.2" y="53.1">9</text>
<text x="71.3" y="51">GPIO04</text>
<text x="113.2" y="51">GPIO14</text>
<text x="125.2" y="49.6">8</text>
<text x="125.2" y="53.1">10</text>
<text x="65.7" y="56.6">11</text>
<text x="71.3" y="58">GPIO17</text>
<text x="104.5" y="58">PWM0-GPIO18</text>
<text x="113.2" y="54.5">GPIO15</text>
<text x="125.2" y="56.6">12</text>
<text x="65.7" y="60.1">13</text>
<text x="65.7" y="63.7">15</text>
<text x="71.3" y="61.6">GPIO27</text>
<text x="71.3" y="65.1">GPIO22</text>
<text x="113.2" y="65.1">GPIO23</text>
<text x="125.2" y="60.1">14</text>
<text x="125.2" y="63.7">16</text>
<text x="65.7" y="67.2">17</text>
<text x="65.7" y="70.7">19</text>
<text x="113.2" y="68.6">GPIO24</text>
<text x="125.2" y="67.2">18</text>
<text x="125.2" y="70.7">20</text>
<text x="65.7" y="74.3">21</text>
<text x="65.7" y="77.8">23</text>
<text x="71.3" y="72.1">GPIO10-MOSI</text>
<text x="71.3" y="75.7">GPIO09-MISO</text>
<text x="113.2" y="75.7">GPIO25</text>
<text x="125.2" y="74.3">22</text>
<text x="125.2" y="77.8">24</text>
<text x="65.7" y="81.3">25</text>
<text x="71.3" y="79.2">GPIO11-SCLK</text>
<text x="107.3" y="79.2">CE0-GPIO08</text>
<text x="113.2" y="82.7">GPIO07</text>
<text x="125.2" y="81.3">26</text>
<text x="65.7" y="84.8">27</text>
<text x="65.7" y="88.4">29</text>
<text x="71.3" y="86.3">ID_SD</text>
<text x="71.3" y="89.8">GPIO05</text>
<text x="114.9" y="86.3">ID_SC</text>
<text x="125.2" y="84.8">28</text>
<text x="125.2" y="88.4">30</text>
<text x="65.7" y="91.9">31</text>
<text x="65.7" y="95.4">33</text>
<text x="71.3" y="93.3">GPIO06</text>
<text x="113.2" y="93.3">GPIO12</text>
<text x="125.2" y="91.9">32</text>
<text x="125.2" y="95.4">34</text>
<text x="65.7" y="99">35</text>
<text x="71.3" y="96.8">GPIO13</text>
<text x="71.3" y="100.4">GPIO19</text>
<text x="113.2" y="100.4">GPIO16</text>
<text x="125.2" y="99">36</text>
<text x="65.7" y="102.5">37</text>
<text x="65.7" y="106">39</text>
<text x="71.3" y="103.9">GPIO26</text>
<text x="113.2" y="103.9">GPIO20</text>
<text x="113.2" y="107.4">GPIO21</text>
<text x="125.2" y="102.5">38</text>
<text x="125.2" y="106">40</text>
</g>
<g font-size="2.5" fill="#f60">
<text x="71.3" y="40.4">+3V3 (DC PWR)</text>
<text x="71.3" y="68.6">+3V3 (DC PWR)</text>
</g>
<g font-size="2.5" fill="#f00">
<text x="104.2" y="40.4">(DC PWR) +5V</text>
<text x="104.2" y="43.9">(DC PWR) +5V</text>
</g>
<g font-size="2.5">
<text x="102.9" y="47.4">(GROUND) GND</text>
<text x="71.3" y="54.5">GND (GROUND)</text>
<text x="102.9" y="61.6">(GROUND) GND</text>
<text x="102.9" y="72.1">(GROUND) GND</text>
<text x="71.3" y="82.7">GND (GROUND)</text>
<text x="102.9" y="89.8">(GROUND) GND</text>
<text x="102.9" y="96.8">(GROUND) GND</text>
<text x="71.3" y="107.4">GND (GROUND)</text>
</g>
</svg>
